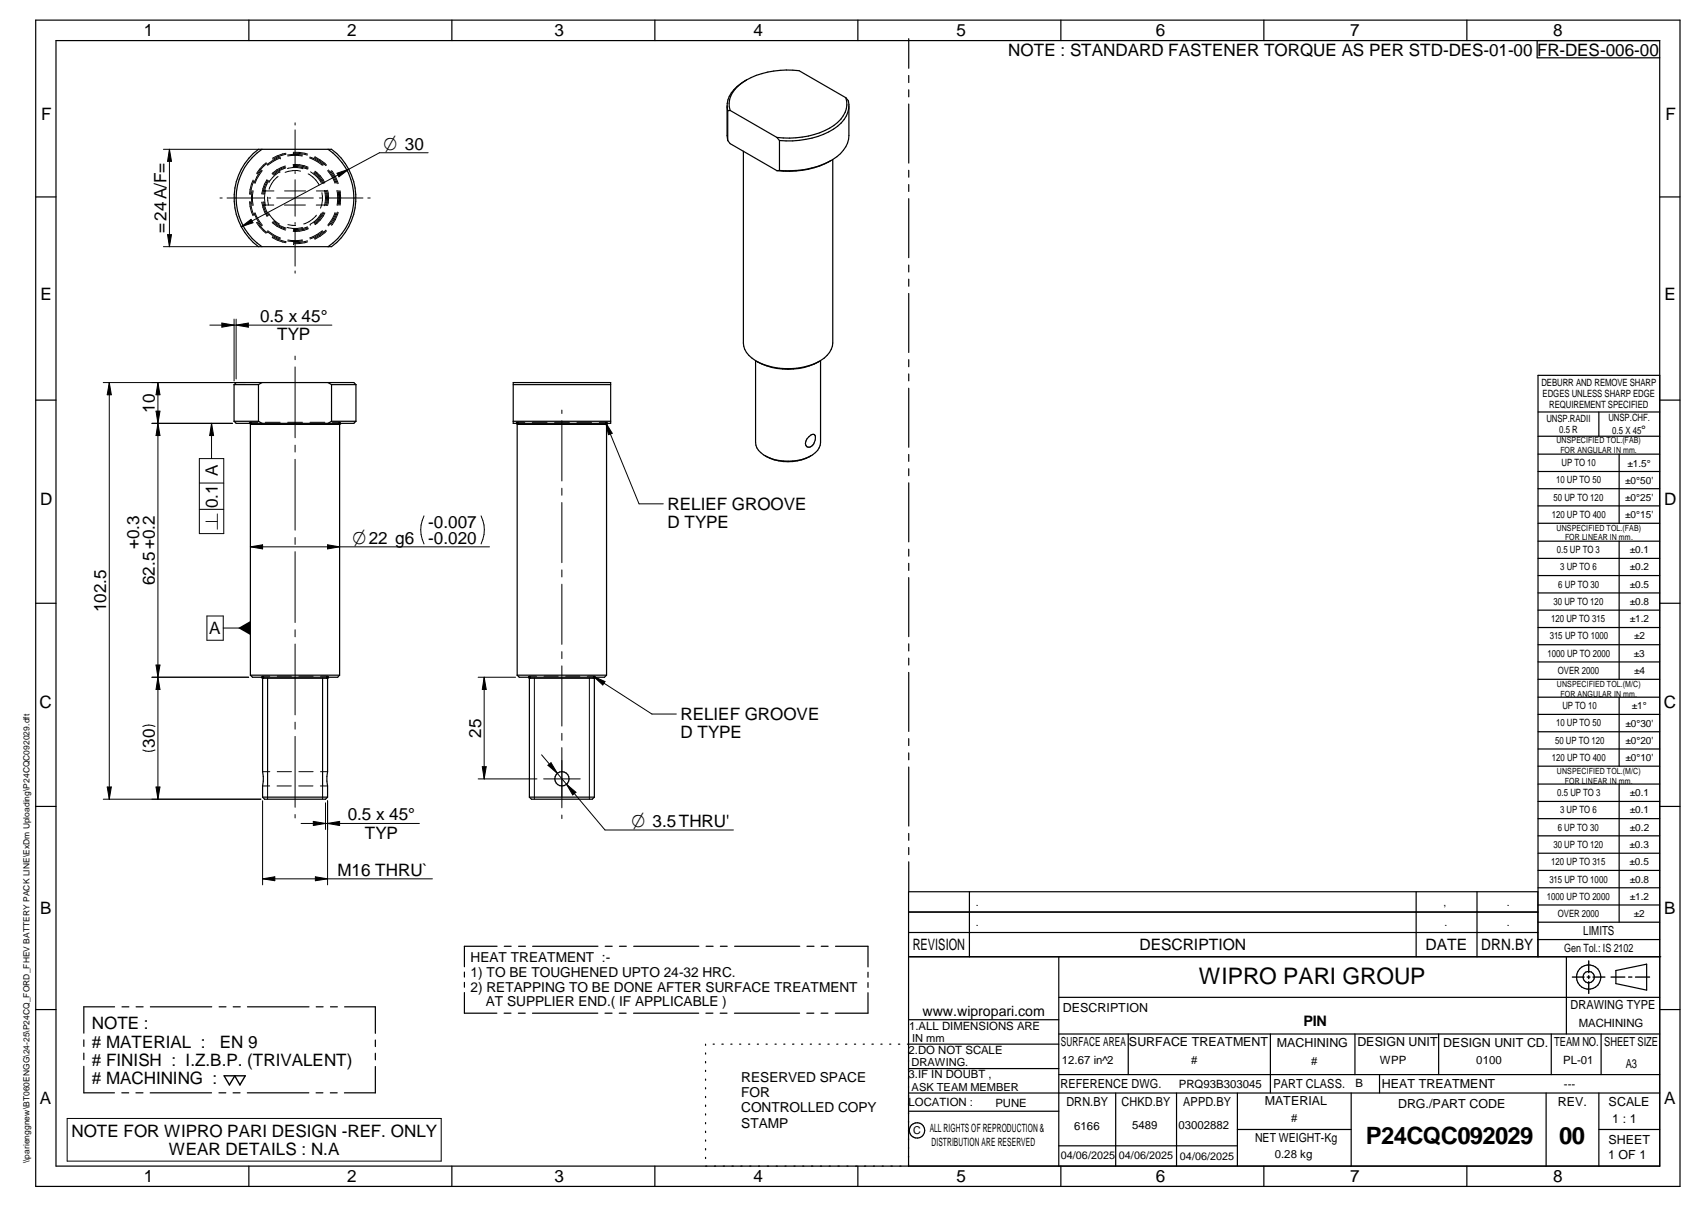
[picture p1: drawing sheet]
<svg xmlns="http://www.w3.org/2000/svg" width="420mm" height="297mm" viewBox="0 0 420 297" stroke-linecap="round" stroke-linejoin="round" font-family="sans-serif">
<g fill="none" stroke="#000" stroke-width=".3">
<path d="M8.8 5h405v287h-405zM13.8 10h395v277h-395zM61.3 5v5M111.3 5v5M161.3 5v5M183.8 19.7a8.3 8.3 0 0 0-4.7 5.8l.1 1.8M183.8 19.7a21.5 21.5 0 0 1 13-2.3l11.5 6.6M183.8 19.7a7.6 7.6 0 0 0-4.2 5.7l.2 1.8M211.3 5v5M223.8 9.5v7.3M223.8 18.6v1.7M261.3 5v5"/>
<path d="M311.3 5v5M361.3 5v5M378.6 10v4.2h30.2M62.4 37.8l1.3-1.1h17.9a15 15 0 0 1 0 24h-17.9a15 15 0 0 1-1.3-22.9zM64.5 36.7a14.5 14.5 0 0 0 0 24M80.8 36.7a14.5 14.5 0 0 1 0 24M179.1 26v7.4l.1 1.2M179.2 27.3v7.3M179.2 34.6l.6 .7 11.5 6.7M179.8 27.2l-.6 .1M179.8 27.2l11.5 6.6M183.1 37.2v47.2a5.3 5.3 0 0 0 2.9 4.3 16.8 16.8 0 0 0 17-.6 5.2 5.2 0 0 0 2.1-3.7v-45.2"/>
<path d="M191.3 33.8l.7 .8M192 34.6v7.4M204.7 39.5l-1.6 .8M208.3 24l.6 .8a6.6 6.6 0 0 1-3.6 7 21.6 21.6 0 0 1-13.3 2.8M208.3 24a6 6 0 0 1-2.9 6.9 20.9 20.9 0 0 1-14.1 2.9M209.1 26v7.4a8 8 0 0 1-5.2 6.5 22.3 22.3 0 0 1-12.6 2.1M223.8 22.1v1.7M223.8 25.6v14.5M8.8 48.5h5M192 42h-.7M202.6 40.5a22.9 22.9 0 0 1-10.6 1.5M223.8 41.9v1.7"/>
<path d="M223.8 45.4v1.7M223.8 48.9v14.5M408.8 48.5h5M223.8 65.2v1.7M223.8 68.7v1.7M223.8 72.2v14.5M8.8 98.5h5M57.6 94.7h6.1M57.6 94.7v9M63.7 94.7v9M64.5 94.1l-.8 .6M80.8 94.1l.8 .6"/>
<path d="M81.6 94.7h6.1M81.6 94.7v9M87.7 94.7v9M87.7 94.7l-.5-.6h-29l-.6 .6M126.4 94.1h24v10.1h-24zM126.4 94.7h24M186.1 88.8v20.1a4.5 4.5 0 0 0 3.7 3.9 13.2 13.2 0 0 0 9.5-.4M186.3 88.9a16.2 16.2 0 0 0 15.6 0M202.1 88.8v20.1a4.2 4.2 0 0 1-2.8 3.5M223.8 88.5v1.8M223.8 92v1.7M223.8 95.5v14.6"/>
<path d="M408.8 92.4h-30v143.1M408.8 98.5h5M57.6 103.7h6.1M57.6 103.7l.6 .5h29l.5-.5M61.7 104.4h21.9M61.7 104.4v61.8M61.9 104.2l-.2 .2M63.7 103.7l.8 .5M81.6 103.7h6.1M81.6 103.7l-.8 .5M83.4 104.2l.2 .2M83.6 104.4v61.8"/>
<path d="M126.4 103.7h24M127.4 104.4v61.8M127.4 104.4h22M127.6 104.2l-.2 .2M149.1 104.2l.3 .2M149.4 104.4v61.8M188.4 112.1a11.5 11.5 0 0 0 11 .3M199.3 107.4l.4-.3a.65 .65 0 0 1 .8-.2 .65 .65 0 0 1 .3 .8 2 2 0 0 1-1.8 2.3 1.23 1.23 0 0 1-.2-2.1zM199.7 112.1l-.3 .3M223.8 111.8v1.7M223.8 115.4v1.7M223.8 118.8v14.5"/>
<path d="M378.8 101.4h30M378.8 107.4h30M378.8 111.8h30M378.8 116h30M393.8 101.4v6M398.8 111.8v17M223.8 135.2v1.7M223.8 138.6v1.8M378.8 120.3h30M378.8 124.5h30M378.8 128.8h30M378.8 133.2h30"/>
<path d="M378.8 137.4h30M398.8 133.2v34M8.8 148.5h5M223.8 142.2v14.5M223.8 158.5v1.7M378.8 141.6h30M378.8 145.9h30M378.8 150.2h30M378.8 154.4h30M378.8 158.7h30M408.8 148.5h5M61.7 166.2h21.9"/>
<path d="M61.7 166.2l.5 .5h21l.4-.5M64.7 166.9h16M64.7 166.9v23l.1 1.2-.1 5.1M64.9 166.7l-.2 .2M80.4 166.7l.3 .2M80.7 166.9v23l-.2 2.3 .2 4M127.4 166.2l.5 .5h21l.5-.5M127.4 166.2h22M130.4 166.9h16M130.4 166.9v29.3M130.6 166.7l-.2 .2M146.1 166.7l.3 .2"/>
<path d="M146.4 166.9v29.3M223.8 162v1.7M223.8 165.5v14.5M378.8 162.9h30M378.8 167.2h30M378.8 171.6h30M378.8 175.8h30M398.8 171.6v17M8.8 198.5h5M64.7 196.2h16M64.7 196.2l.4 .5h15.1l.5-.5M130.4 196.2l.5 .5h15l.5-.5"/>
<path d="M130.4 196.2h16M223.8 181.8v1.7M223.8 185.3v1.7M223.8 188.8v14.5M378.8 180.1h30M378.8 184.3h30M378.8 188.6h30M378.8 193h30M378.8 197.2h30M398.8 193v33.9M408.8 198.5h5M223.8 205.1v1.7"/>
<path d="M223.8 208.6v1.7M223.8 212.1v7.2M238.7 219.5v16M348.8 219.5v16M363.8 219.5v16M378.8 201.5h30M378.8 205.7h30M378.8 210h30M378.8 214.2h30M378.8 218.5h30M114.4 239.2v1.3M122.4 232.9h-8v5"/>
<path d="M124.2 232.9h1.7M127.7 232.9h1.7M131.2 232.9h16.1M149 232.9h1.8M152.6 232.9h1.7M156.1 232.9h16M173.9 232.9h1.7M177.4 232.9h1.7M180.9 232.9h16.1M198.7 232.9h1.8M202.3 232.9h1.7M205.8 232.9h8v5.1"/>
<path d="M213.8 239.3v1.2M223.8 235.5h185.2M223.8 229.5h154.9M223.8 224.5h154.9M260.8 235.5v51.5M378.7 235.5v-16h-154.9v67.5M378.8 222.7h30M378.8 226.9h30M378.8 231.2h30M385.8 235.5v19M398 238.8l7.5-1.5v6.4l-7.5-1.6zM8.8 248.5h5"/>
<path d="M20.6 255.9v1.6M20.6 259.2v1.6M28.2 247.8h-7.6v6.5M30 247.8h1.7M33.5 247.8h1.8M37 247.8h15.1M54 247.8h1.7M57.4 247.8h1.8M60.9 247.8h15.2M77.9 247.8h1.7M81.4 247.8h1.7M84.9 247.8h7.5v6.5"/>
<path d="M92.4 255.9v1.7M92.4 259.2v1.6M114.4 241.8v1.2M114.4 244.3v5h8M124.2 249.3h1.6M127.7 249.3h1.7M131.1 249.3h16.1M149 249.3h1.7M152.5 249.3h1.7M156 249.3h16.1M173.8 257v.3M173.8 259.1v.3"/>
<path d="M173.9 249.3h1.7M175.6 257h.3M177.4 249.3h1.7M177.8 257h.3M180 257h.3M180.9 249.3h16M182.1 257h.3M184.4 257h.2M186.5 257h.3M188.7 257h.3M190.9 257h.3M193 257h.3"/>
<path d="M195.2 257h.3M197.4 257h.3M198.7 249.3h1.7M199.5 257h.3M201.7 257h.3M202.2 249.3h1.7M203.9 257h.3M206.1 257h.3M208.2 257h.4M210.4 257h.3M212.6 257h.3M213.8 244.3v5h-8.1"/>
<path d="M213.8 241.8v1.2M214.7 257h.4M216.9 257h.3M219.1 257h.3M221.3 257h.3M223.8 251h37M260.8 257h-37.3M260.8 245.4h148M260.8 254.5h148M277.9 254.5v10M312.9 254.5v14.5M333.7 254.5v10"/>
<path d="M354.3 254.5v10M382 254.5v10M394.3 254.5v10M408.8 248.5h5M20.6 262.4v6.5h7.6M30 268.9h1.7M33.5 268.9h1.7M37 268.9h15.1M53.9 268.9h1.7M57.4 268.9h1.7M60.9 268.9h15.2M77.8 268.9h1.7"/>
<path d="M81.4 268.9h1.6M92.4 262.5v6.4h-7.6M173.8 261.2v.4M173.8 263.4v.3M173.8 265.6v.3M173.8 267.7v.3M173.8 269.8v.3M173.8 271.9v.4M173.8 274.1v.3M173.8 276.3v.3M173.8 278.4v.3M223.8 263h37"/>
<path d="M223.8 273.5h37M260.8 264.5h148M274.8 269v18M289.8 269v18M304.7 278h28.1M304.7 269v18M332.8 269v18M339.8 264.5v4.5M380.8 269v18M393.8 269v18M393.8 278h15M408.8 269h-185"/>
<path d="M61.3 287v5M111.3 287v5M161.3 287v5M173.8 280.5v.3M173.8 282.7v.3M173.8 284.8v.3M211.3 287v5M260.8 282h43.9M261.3 287v5M311.3 287v5M361.3 287v5"/>
<circle cx="138.4" cy="191.7" r="1.76"/>
<circle cx="391.3" cy="240.5" r="2.99"/>
<circle cx="391.3" cy="240.5" r="1.4"/>
<circle cx="225.9" cy="278.2" r="1.89"/>
</g>
<g fill="none" stroke="#000" stroke-width=".25">
<path d="M40.2 36.7h23.4M41.7 36.7v24M41.7 36.7l.5 3h-.9zM68.9 38.7l-2 1-1.1 .8M69 38.9h.1M69 38.9l-1.2 .5-1.9 1.3M70.4 37.7l-2.1 .7-1.2 .5M70.4 38l-2 .6-1.2 .6M72.2 37.8h1.5l2 .4M72.3 37.5h.1M72.3 37.5h1.4l2.1 .4M72.7 30.2v.6"/>
<path d="M72.7 32v9M74.5 38.4l-1.5-.2-2.1 .2M74.5 38.1l-1.1-.1-2.6 .1M76.2 38.9l1.9 .9 1.3 .9M76.3 38.7l.9 .3 2.3 1.4M77.4 38.8l1.3 .7 1.6 1.3M77.5 38.6l1.4 .8 1.5 1.2M105.4 37.6h-11.9l-7.6 4.1M41.3 57.7h.9l-.5 3zM54.2 48.7h.5M55.9 48.7h9.1M59.4 55.8l2.4-1.8 .5 .8z"/>
<path d="M61.5 49.6l.1 1.2 .7 2.3M61.7 49.7l.1 1.1 .8 2.2M62.1 46.9l-.2 1.8 .2 1.9M62.3 44.3l-.4 1-.4 2.5M62.3 46.9l-.1 2.5 .1 1.1M62.6 44.4l-.8 2.3-.1 1.1M62.6 52.5a9.3 9.3 0 0 0 1.9 3.1M62.8 52.4l.4 .9 1.4 2.2M63.2 54.7l.7 1.1 1.6 1.6M63.4 54.7l.7 .9 1.6 1.6M64.4 41.9l-1.2 1.7-.6 1.4M64.5 49.7a9 9 0 0 0 1.3 3.6"/>
<path d="M64.6 42l-1.4 2.2-.4 .9M64.8 49.7v.8M64.8 47l-.1 .8M64.8 50.5l.4 1.1 .8 1.5M64.8 50.5h2.6M64.8 47h2.7M65 49.7a8.1 8.1 0 0 0 1.2 3.3M65.4 46.7a6.9 6.9 0 0 0 0 3.9M65.6 40l-1.7 1.7-.7 1M65.7 40.3l-1.6 1.5-.7 1M65.7 44.3h.1M65.7 44.3a8.6 8.6 0 0 0-1.2 3.5"/>
<path d="M65.8 57l2.3 1.5 .9 .3M65.8 57h.1M65.9 48.5l.2 2M65.9 56.8l1.9 1.2 1.3 .6M66 44.4l-.8 1.5-.4 1.1M66.2 44.5a8.2 8.2 0 0 0-1.2 3.3M66.2 48.7h.5M66.2 52.4a6.8 6.8 0 0 0 2.6 2.8M67 54.7a7.6 7.6 0 0 0 3.3 1.9M67 58.5l1.3 .6 2.1 .6M67.2 58.3h.1M67.2 58.3l1.2 .5 2.1 .7"/>
<path d="M67.2 54.6a7.5 7.5 0 0 0 3.2 1.8M67.4 54.4a6.4 6.4 0 0 0 3 1.7M68.1 48.7h9.1M68.5 43.4a5.7 5.7 0 0 0-2.2 3.2M68.9 42.2h.1M68.9 42.2a7.3 7.3 0 0 0-2.7 2.7M70.1 50.5h5.1M70.1 47h5.2M70.3 40.9a7.2 7.2 0 0 0-3.3 1.9M70.3 41.1a7 7 0 0 0-3.1 1.8M70.4 41.3a7 7 0 0 0-3.1 1.8M70.8 41.5a6.2 6.2 0 0 1 3.8 0"/>
<path d="M70.9 55.3l1.9 .2M72.2 40.5a7.6 7.6 0 0 1 3.7 .6M72.2 40.8a7.3 7.3 0 0 1 3.6 .6M72.2 41a8.3 8.3 0 0 1 3.5 .6M72.3 60h.1M72.7 44.2v9M72.7 42.2v.5M72.7 54.7v.5M72.7 56.4v9.1M74 42.1a6.7 6.7 0 0 0-3.8 .3M74.5 56a6.5 6.5 0 0 1-3.8 0M74.5 59.1l-1.5 .1-2.1-.1"/>
<path d="M74.5 59.3l-2.5 .1-1.1-.1M75.7 59.3l-2 .4h-1.4M75.7 55.8a7.1 7.1 0 0 1-3.4 .7M75.8 59.5l-2.1 .4-1.4 .1M75.8 56h.1M75.8 41.4h.1M75.8 56.1a8.3 8.3 0 0 1-3.5 .6M75.9 42.8a6.4 6.4 0 0 1 2.7 2.7M75.9 56.3a7.7 7.7 0 0 1-3.7 .6M76.4 55.2h.1M76.5 42.3a6.8 6.8 0 0 1 2.7 2.7M77.3 42.5a8.4 8.4 0 0 1 2.3 2.7"/>
<path d="M77.4 42.3a7.9 7.9 0 0 1 2.4 2.8M77.6 42.1a7.3 7.3 0 0 1 2.4 2.9M77.9 50.5h2.6M77.9 47h2.6M77.9 53a6.2 6.2 0 0 1-3.1 2.1M78.6 48.7h.6M79.2 52.5a6.4 6.4 0 0 1-2.8 2.7M79.3 47.4a6.3 6.3 0 0 1-.4 3.8M79.4 56.8l-1.3 .9-1.8 .8M79.5 40.4h.1M79.6 52.2a6.9 6.9 0 0 1-2.3 2.7M79.6 56.9l-1.2 .9-2 1"/>
<path d="M79.8 52.3a8.2 8.2 0 0 1-2.3 2.8M79.9 46.9a7.1 7.1 0 0 1 0 3.7M80 52.4a6.9 6.9 0 0 1-2.4 2.9M80.2 46.9a6.8 6.8 0 0 1 0 3.6M80.3 56.6l-1.6 1.3-1.3 .7M80.4 48.7h9M80.4 46.9a6.6 6.6 0 0 1 0 3.6M80.4 56.8a8.6 8.6 0 0 1-2.9 2M80.7 46.8a7.1 7.1 0 0 1 0 3.8M80.7 42a8.5 8.5 0 0 1 1.8 3.1M80.9 41.8l1.2 1.8 .7 1.4M81.4 42.1l1 1.4 .6 1.7"/>
<path d="M81.6 42l1 1.4 .7 1.8M82.5 52.3a8.3 8.3 0 0 1-1.8 3.1M82.8 52.4l-.7 1.5-1.2 1.7M83 46.9a8.6 8.6 0 0 1 0 3.6M83 42.6l2.9-.9-2.4 1.8zM83.1 52.2l-.7 1.7-.9 1.4M83.2 46.9a8.1 8.1 0 0 1 0 3.6M83.3 52.3l-.7 1.8-1 1.4M83.5 46.9l.1 1.8-.1 1.8M83.8 46.9l.1 1.8-.1 1.8M85.9 41.7l-26.5 14.1M90.6 48.7h.6"/>
<path d="M40.2 60.7h23.4M54.6 79.5l3 .5-3 .5zM57.6 78.5v15.3M58.2 78.5v14.8M72.7 66.7v.5M25.4 94.1h35M26.9 94.1l.5 3.1h-1zM26.9 94.1v102.6M38.9 94.1v102.6M38.9 94.1l.5 3.1h-1zM51.7 80h30M58.2 80l3-.5v1z"/>
<path d="M72.7 87.6v.9M72.7 90.3v17.4M37.4 104.2h19.9M38.4 101.2h1l-.5 3zM38.9 104.2l.5 3h-1zM49.1 118.9h6M49.1 112.9h6v18.4h-6zM52.1 104.2l.5 3h-1zM52.1 104.2v8.7M61.4 104.1v.1M61.5 104h.1M61.7 103.9h1.8"/>
<path d="M61.7 103.9h.1M61.8 104h.1M61.9 104.1v.1M65.4 103.9h3.6M70.9 103.9h3.6M72.7 109.6v1.7M72.7 113v17.5M76.4 103.9h3.6M81.9 103.9h1.8M83.4 104.2h.1M83.5 104.1h.1M83.5 104h.1"/>
<path d="M83.6 103.9h.1M83.9 104.1h.1M83.9 104h.1M83.9 104.2h.1M127.2 104.1l-.1 .1M127.2 104h.1M127.3 104h-.1M127.4 103.9h1.8M127.4 103.9h.1M127.5 104h.1M127.6 104h.1M127.6 104.1v.1"/>
<path d="M131.1 103.9h3.6M136.6 103.9h3.6M138.4 100.9v.9M138.4 103.5v14.9M142.1 103.9h3.6M147.6 103.9h1.8M149.1 104.2h.1M149.2 104l1.6 2.6-1 .4zM149.2 104.1h.1M149.2 104l8.2 20h6M149.2 104h.1M149.3 103.9h.1"/>
<path d="M149.4 103.9h.1M149.6 104h.1M149.6 104.1h.1M149.6 104.2h.1M49.1 125.3h6M61.7 134.6l3-.5v1zM61.7 134.6h58.9M72.7 132.3v1.7M72.7 135.8v17.4M80.7 134.1l2.9 .5-2.9 .5zM104.4 127a7.8 7.8 0 0 0 0 6.9M118.5 127a7.8 7.8 0 0 1 0 6.9"/>
<path d="M138.4 120.1v1.8M138.4 123.7v14.8M51 151.6h4v6h-4zM55 154.6h6.7M72.7 155v1.7M72.7 158.5v17.4M138.4 140.3v1.7M138.4 143.8v14.8M37.4 166.7h23.8M38.2 178.8a3.5 3.5 0 0 0-3 0M38.4 163.7h1l-.5 3zM38.9 166.7l.5 3h-1z"/>
<path d="M64.4 166.6h.1M64.5 166.5h.1M64.7 166.4h.1M64.7 166.4h1.8M64.8 166.5h.1M64.9 166.6h.1M65.9 166.9v29.8M68.3 166.4h3.5M72.7 177.7v1.8M73.6 166.4h3.5M78.9 166.4l1.7 .1M79.4 166.9v29.8"/>
<path d="M80.4 166.7h.1M80.5 166.5h.1M80.7 166.5h.1M80.8 166.5h.1M80.9 166.7h.1M117.8 166.7h9.2M119.2 166.7l.5 3h-.9zM119.2 166.7v25M130.2 166.6h.1M130.2 166.5h.1M130.4 166.4h.1M130.4 166.4h1.8"/>
<path d="M130.5 166.5h.1M130.6 166.6h.1M131.6 166.9v29.8M134 166.4h3.5M138.4 160.4v1.7M138.4 163.9v14.8M139.3 166.4h3.5M144.6 166.4h1.8M145.1 166.9v29.8M146.1 166.7h.1M146.2 166.5h.1M146.2 166.5l14.4 9.2h6"/>
<path d="M146.2 166.5l2.8 1.2-.5 .9zM146.3 166.5h.1M146.4 166.4l.1 .1M146.5 166.5h.1M146.6 166.5h.1M146.6 166.7h.1M25.4 196.7h38.9M26.4 193.7h1l-.5 3zM35.2 184.6a3.5 3.5 0 0 0 3 0M38.4 193.7h1l-.5 3zM64.7 197.1v20.7M64.7 189.9h1.8"/>
<path d="M64.7 193.4h1.7M68.2 193.4h3.5M68.3 189.9h3.5M72.7 181.2v17.5M73.6 193.4h3.5M73.6 189.9h3.5M78.9 193.4h1.8M78.9 189.9h1.8M80.2 197.6v6.5M80.7 197.1v20.7M117.8 191.7h14.4M118.8 188.7h.9l-.5 3z"/>
<path d="M133.4 185.8l6.1 7.2M133.9 191.7h9M134.9 188.3l.8-.6 1.6 2.6zM138.4 180.5v1.7M138.4 184v14.8M139.5 193l9.5 11.3h31.6M139.5 193l2.3 2-.8 .6zM64.7 216.3h41.8M64.7 216.3l3-.5v.9zM72.7 200.4v.9M74.2 202.6h29.1M77.2 202.1l3 .5-3 .6z"/>
<path d="M77.7 215.8l3 .5-3 .4zM80.7 202.6l2.9-.5v1.1zM138.4 200.6v.9M16.5 275.3h92.2v10.5h-92.2z"/>
</g>
<path d="M391.3 236.5v2.9M387.3 240.5h2.8M390.9 240.5h.7M391.3 240.1v.7M391.3 241.6v2.9M392.3 240.5h3M396.8 240.5h3.4M401.1 240.5h.8M402.8 240.5h3.5M55.2 264.8h5.2l-1.3 2.2-1.3-2.2-1.3 2.2z" fill="none" stroke="#000" stroke-width=".34"/>
<g fill="#000">
<path d="M41.7 36.7l.5 3h-.9zM41.3 57.7h.9l-.5 3zM59.4 55.8l2.4-1.8 .5 .8zM83 42.6l2.9-.9-2.4 1.8zM54.6 79.5l3 .5-3 .5zM58.2 80l3-.5v1zM26.9 94.1l.5 3.1h-1zM38.9 94.1l.5 3.1h-1zM38.4 101.2h1l-.5 3zM38.9 104.2l.5 3h-1zM52.1 104.2l.5 3h-1zM149.2 104l1.6 2.6-1 .4z"/>
<path d="M61.7 134.6l3-.5v1zM80.7 134.1l2.9 .5-2.9 .5zM58.7 154.6l3-1.8v3.5zM38.4 163.7h1l-.5 3zM38.9 166.7l.5 3h-1zM119.2 166.7l.5 3h-.9zM146.2 166.5l2.8 1.2-.5 .9zM26.4 193.7h1l-.5 3zM38.4 193.7h1l-.5 3zM118.8 188.7h.9l-.5 3zM134.9 188.3l.8-.6 1.6 2.6zM139.5 193l2.3 2-.8 .6z"/>
<path d="M64.7 216.3l3-.5v.9zM77.2 202.1l3 .5-3 .6zM77.7 215.8l3 .5-3 .4zM80.7 202.6l2.9-.5v1.1z"/>
</g>
<g font-size="5.9">
<text x="336.4" y="281.6">P24CQC092029</text>
<text x="384" y="281.6">00</text>
</g>
<text font-size="5.6" x="295.3" y="242.2">WIPRO PARI GROUP</text>
<g font-size="4.6">
<text x="94.5" y="36.8">O 30</text>
<text x="53.6" y="130.4" transform="rotate(-90 53.6 130.4)">n</text>
<text x="86.8" y="133.9">O22 g6</text>
<text x="155.5" y="203.5">O 3.5THRU'</text>
</g>
<g font-size="4.2">
<text x="35.4" y="9">1</text>
<text x="85.5" y="8.9">2</text>
<text x="136.6" y="9">3</text>
<text x="185.6" y="9">4</text>
<text x="235.6" y="9">5</text>
<text x="284.6" y="8.8">6</text>
<text x="332.6" y="9">7</text>
<text x="382.6" y="9">8</text>
<text x="248.3" y="13.8">NOTE : STANDARD FASTENER TORQUE AS PER STD-DES-01-00 FR-DES-006-00</text>
<text x="10.1" y="29.6">F</text>
<text x="410.2" y="29.6">F</text>
<text x="41" y="57.4" transform="rotate(-90 41 57.4)">=24A/F=</text>
<text x="9.9" y="73.9">E</text>
<text x="409.9" y="73.9">E</text>
<text x="64" y="79.2">0.5 x 45°</text>
<text x="68.3" y="83.8">TYP</text>
<text x="38.2" y="101.5" transform="rotate(-90 38.2 101.5)">10</text>
<text x="9.9" y="124.2">D</text>
<text x="53.6" y="125.1" transform="rotate(-90 53.6 125.1)">0.1 A</text>
<text x="164.4" y="125.5">RELIEF GROOVE</text>
<text x="409.9" y="124.2">D</text>
<text x="105.5" y="129.9">-0.007</text>
<text x="164.4" y="130">D TYPE</text>
<text x="34.3" y="135.2" transform="rotate(-90 34.3 135.2)">+0.3</text>
<text x="105.5" y="133.9">-0.020</text>
<text x="38.2" y="144" transform="rotate(-90 38.2 144)">62.5+0.2</text>
<text x="26.2" y="150.7" transform="rotate(-90 26.2 150.7)">102.5</text>
<text x="51.6" y="156.1">A</text>
<text x="9.7" y="174.3">C</text>
<text x="167.6" y="177.2">RELIEF GROOVE</text>
<text x="409.7" y="174.3">C</text>
<text x="38.2" y="184" transform="rotate(-90 38.2 184)">30</text>
<text x="118.5" y="181.5" transform="rotate(-90 118.5 181.5)">25</text>
<text x="167.6" y="181.7">D TYPE</text>
<text x="85.6" y="201.9">0.5 x 45°</text>
<text x="89.9" y="206.4">TYP</text>
<text x="83.1" y="215.5">M16 THRU`</text>
<text x="9.9" y="225">B</text>
<text x="409.8" y="225">B</text>
<text x="22.6" y="253.3">NOTE :</text>
<text x="22.6" y="257.8"># MATERIAL :</text>
<text x="54.2" y="257.8">EN 9</text>
<text x="22.6" y="262.3"># FINISH : I.Z.B.P. (TRIVALENT)</text>
<text x="22.6" y="266.8"># MACHINING :</text>
<text x="9.8" y="271.7">A</text>
<text x="409.8" y="271.7">A</text>
<text x="17.6" y="279.7">NOTE FOR WIPRO PARI DESIGN -REF. ONLY</text>
<text x="41.6" y="284.2">WEAR DETAILS : N.A</text>
<text x="35.4" y="291">1</text>
<text x="85.5" y="290.9">2</text>
<text x="136.6" y="291">3</text>
<text x="185.6" y="291">4</text>
<text x="235.6" y="291">5</text>
<text x="284.6" y="290.8">6</text>
<text x="332.6" y="291">7</text>
<text x="382.6" y="291">8</text>
</g>
<g font-size="3.9">
<text x="224.8" y="233.8">REVISION</text>
<text x="280.7" y="233.8">DESCRIPTION</text>
<text x="351.1" y="233.8">DATE</text>
<text x="364.8" y="233.8">DRN.BY</text>
</g>
<text font-size="3.6" x="321" y="252.6">PIN</text>
<text font-size="3.5" x="227.2" y="250">www.wipropari.com</text>
<g font-size="3.4">
<text x="115.9" y="236.8">HEAT TREATMENT :-</text>
<text x="115.9" y="240.4">1) TO BE TOUGHENED UPTO 24-32 HRC.</text>
<text x="115.9" y="244">2) RETAPPING TO BE DONE AFTER SURFACE TREATMENT</text>
<text x="119.7" y="247.6">AT SUPPLIER END.( IF APPLICABLE )</text>
<text x="182.6" y="266.2">RESERVED SPACE</text>
<text x="182.6" y="270">FOR</text>
<text x="182.6" y="273.7">CONTROLLED COPY</text>
<text x="182.6" y="277.5">STAMP</text>
</g>
<g font-size="3.1">
<text x="389.9" y="230.2">LIMITS</text>
<text x="261.8" y="249">DESCRIPTION</text>
<text x="386.8" y="248.4">DRAWING TYPE</text>
<text x="261.3" y="257.5">SURFACE AREA</text>
<text x="278" y="257.5">SURFACE TREATMENT</text>
<text x="314.5" y="257.6">MACHINING</text>
<text x="334.3" y="257.5">DESIGN UNIT</text>
<text x="355.4" y="257.6">DESIGN UNIT CD.</text>
<text x="382.8" y="257.3">TEAM NO.</text>
<text x="395.1" y="257.4">SHEET SIZE</text>
<text x="400.4" y="262.8">A3</text>
<text x="261.2" y="267.8">REFERENCE DWG.</text>
<text x="313.6" y="267.7">PART CLASS.</text>
<text x="340.3" y="267.7">HEAT TREATMENT</text>
<text x="262.6" y="272.2">DRN.BY</text>
<text x="276.2" y="272.1">CHKD.BY</text>
<text x="291.4" y="272.2">APPD.BY</text>
<text x="311.5" y="272">MATERIAL</text>
<text x="344.3" y="272.6">DRG./PART CODE</text>
<text x="383.7" y="272.2">REV.</text>
<text x="396.2" y="272.3">SCALE</text>
<text x="309.1" y="280.9">NET WEIGHT-Kg</text>
<text x="396.1" y="281.4">SHEET</text>
<text x="397.1" y="276.4">1 : 1</text>
<text x="396.1" y="285.3">1 OF 1</text>
</g>
<text font-size="3" x="404.2" y="106.8">°</text>
<g font-size="2.8">
<text x="385.2" y="234.4">Gen Tol.: IS 2102</text>
<text x="223.9" y="253.4">1.ALL DIMENSIONS ARE</text>
<text x="388.8" y="252.7">MACHINING</text>
<text x="223.8" y="259.3">2.DO NOT SCALE</text>
<text x="261.5" y="261.9">12.67 in^2</text>
<text x="293.4" y="261.9">#</text>
<text x="322.9" y="262">#</text>
<text x="339.8" y="262">WPP</text>
<text x="363.6" y="261.8">0100</text>
<text x="385" y="261.8">PL-01</text>
<text x="223.8" y="265.4">3.IF IN DOUBT ,</text>
<text x="290.4" y="267.7">PRQ93B303045</text>
<text x="333.8" y="267.5">B</text>
<text x="385.2" y="267.6">---</text>
<text x="223.8" y="272.2">LOCATION :</text>
<text x="245.1" y="272.4">PUNE</text>
<text x="229" y="278.7">ALL RIGHTS OF REPRODUCTION &amp;</text>
<text x="264.6" y="278">6166</text>
<text x="278.8" y="277.7">5489</text>
<text x="290.2" y="277.7">03002882</text>
<text x="318" y="276">#</text>
<text x="229.4" y="282.1">DISTRIBUTION ARE RESERVED</text>
<text x="314" y="285">0.28 kg</text>
</g>
<g font-size="2.7">
<text x="224.7" y="256.4">IN mm</text>
<text x="224.5" y="262.4">DRAWING.</text>
<text x="224.5" y="268.4">ASK TEAM MEMBER</text>
<text x="224.9" y="279.2">C</text>
<text x="261.3" y="285.2">04/06/2025</text>
<text x="275.6" y="285.2">04/06/2025</text>
<text x="290.6" y="285.4">04/06/2025</text>
</g>
<g font-size="2.5">
<text x="379.6" y="95">DEBURR AND REMOVE SHARP</text>
<text x="379.9" y="97.7">EDGES UNLESS SHARP EDGE</text>
<text x="381.5" y="100.5">REQUIREMENT SPECIFIED</text>
<text x="380.9" y="103.8">UNSP.RADII</text>
<text x="384" y="106.6">0.5 R</text>
<text x="396.1" y="103.6">UNSP.CHF.</text>
<text x="397.1" y="106.8">0.5 X 45</text>
<text x="383.2" y="119">10 UP TO 50</text>
<text x="384.6" y="114.7">UP TO 10</text>
<text x="400.3" y="119">±0°50'</text>
<text x="400.8" y="114.8">±1.5°</text>
<text x="382.6" y="123.2">50 UP TO 120</text>
<text x="400.3" y="123.2">±0°25'</text>
<text x="382.2" y="127.4">120 UP TO 400</text>
<text x="400.3" y="127.4">±0°15'</text>
<text x="383.4" y="136.1">0.5 UP TO 3</text>
<text x="401.4" y="136.1">±0.1</text>
<text x="384.2" y="140.4">3 UP TO 6</text>
<text x="401.4" y="140.3">±0.2</text>
<text x="382.6" y="148.8">30 UP TO 120</text>
<text x="383.8" y="144.6">6 UP TO 30</text>
<text x="401.4" y="148.9">±0.8</text>
<text x="401.4" y="144.7">±0.5</text>
<text x="382" y="153.1">120 UP TO 315</text>
<text x="401.4" y="153.1">±1.2</text>
<text x="381.2" y="161.6">1000 UP TO 2000</text>
<text x="381.7" y="157.4">315 UP TO 1000</text>
<text x="402.4" y="161.6">±3</text>
<text x="402.5" y="157.4">±2</text>
<text x="383.7" y="165.9">OVER 2000</text>
<text x="402.5" y="165.9">±4</text>
<text x="383.2" y="178.8">10 UP TO 50</text>
<text x="384.8" y="174.5">UP TO 10</text>
<text x="400.3" y="178.8">±0°30'</text>
<text x="401.9" y="174.6">±1°</text>
<text x="383" y="183">50 UP TO 120</text>
<text x="400.3" y="183.1">±0°20'</text>
<text x="382.2" y="187.3">120 UP TO 400</text>
<text x="400.3" y="187.3">±0°10'</text>
<text x="383.5" y="195.9">0.5 UP TO 3</text>
<text x="401.4" y="196">±0.1</text>
<text x="384.2" y="200.1">3 UP TO 6</text>
<text x="401.4" y="200.2">±0.1</text>
<text x="382.6" y="208.7">30 UP TO 120</text>
<text x="383.7" y="204.4">6 UP TO 30</text>
<text x="401.4" y="208.7">±0.3</text>
<text x="401.4" y="204.4">±0.2</text>
<text x="382" y="213">120 UP TO 315</text>
<text x="401.4" y="212.9">±0.5</text>
<text x="381" y="221.4">1000 UP TO 2000</text>
<text x="381.6" y="217.2">315 UP TO 1000</text>
<text x="401.4" y="221.4">±1.2</text>
<text x="401.4" y="217.2">±0.8</text>
<text x="240.4" y="222.8">.</text>
<text x="240.4" y="228">.</text>
<text x="355.5" y="223">,</text>
<text x="355.7" y="228">.</text>
<text x="371.1" y="227.8">.</text>
<text x="371.1" y="222.9">.</text>
<text x="383.7" y="225.7">OVER 2000</text>
<text x="402.4" y="225.7">±2</text>
</g>
<g font-size="2.1">
<text x="383.3" y="109.1">UNSPECIFIED TOL.(FAB)</text>
<text x="384.3" y="111.4">FOR ANGULAR IN mm.</text>
<text x="383.4" y="130.6">UNSPECIFIED TOL.(FAB)</text>
<text x="385.4" y="133">FOR LINEAR IN mm.</text>
<text x="383.4" y="169">UNSPECIFIED TOL.(M/C)</text>
<text x="384.3" y="171.4">FOR ANGULAR IN mm.</text>
<text x="383.4" y="190.5">UNSPECIFIED TOL.(M/C)</text>
<text x="385.4" y="192.8">FOR LINEAR IN mm.</text>
<text x="7.2" y="286.3" transform="rotate(-90 7.2 286.3)">\\parienggnew\BT060ENGG\24-25\P24CQ_FORD_FHEV BATTERY PACK LINE\ExDm Uploading\P24CQC092029.dft</text>
</g>
</svg>
